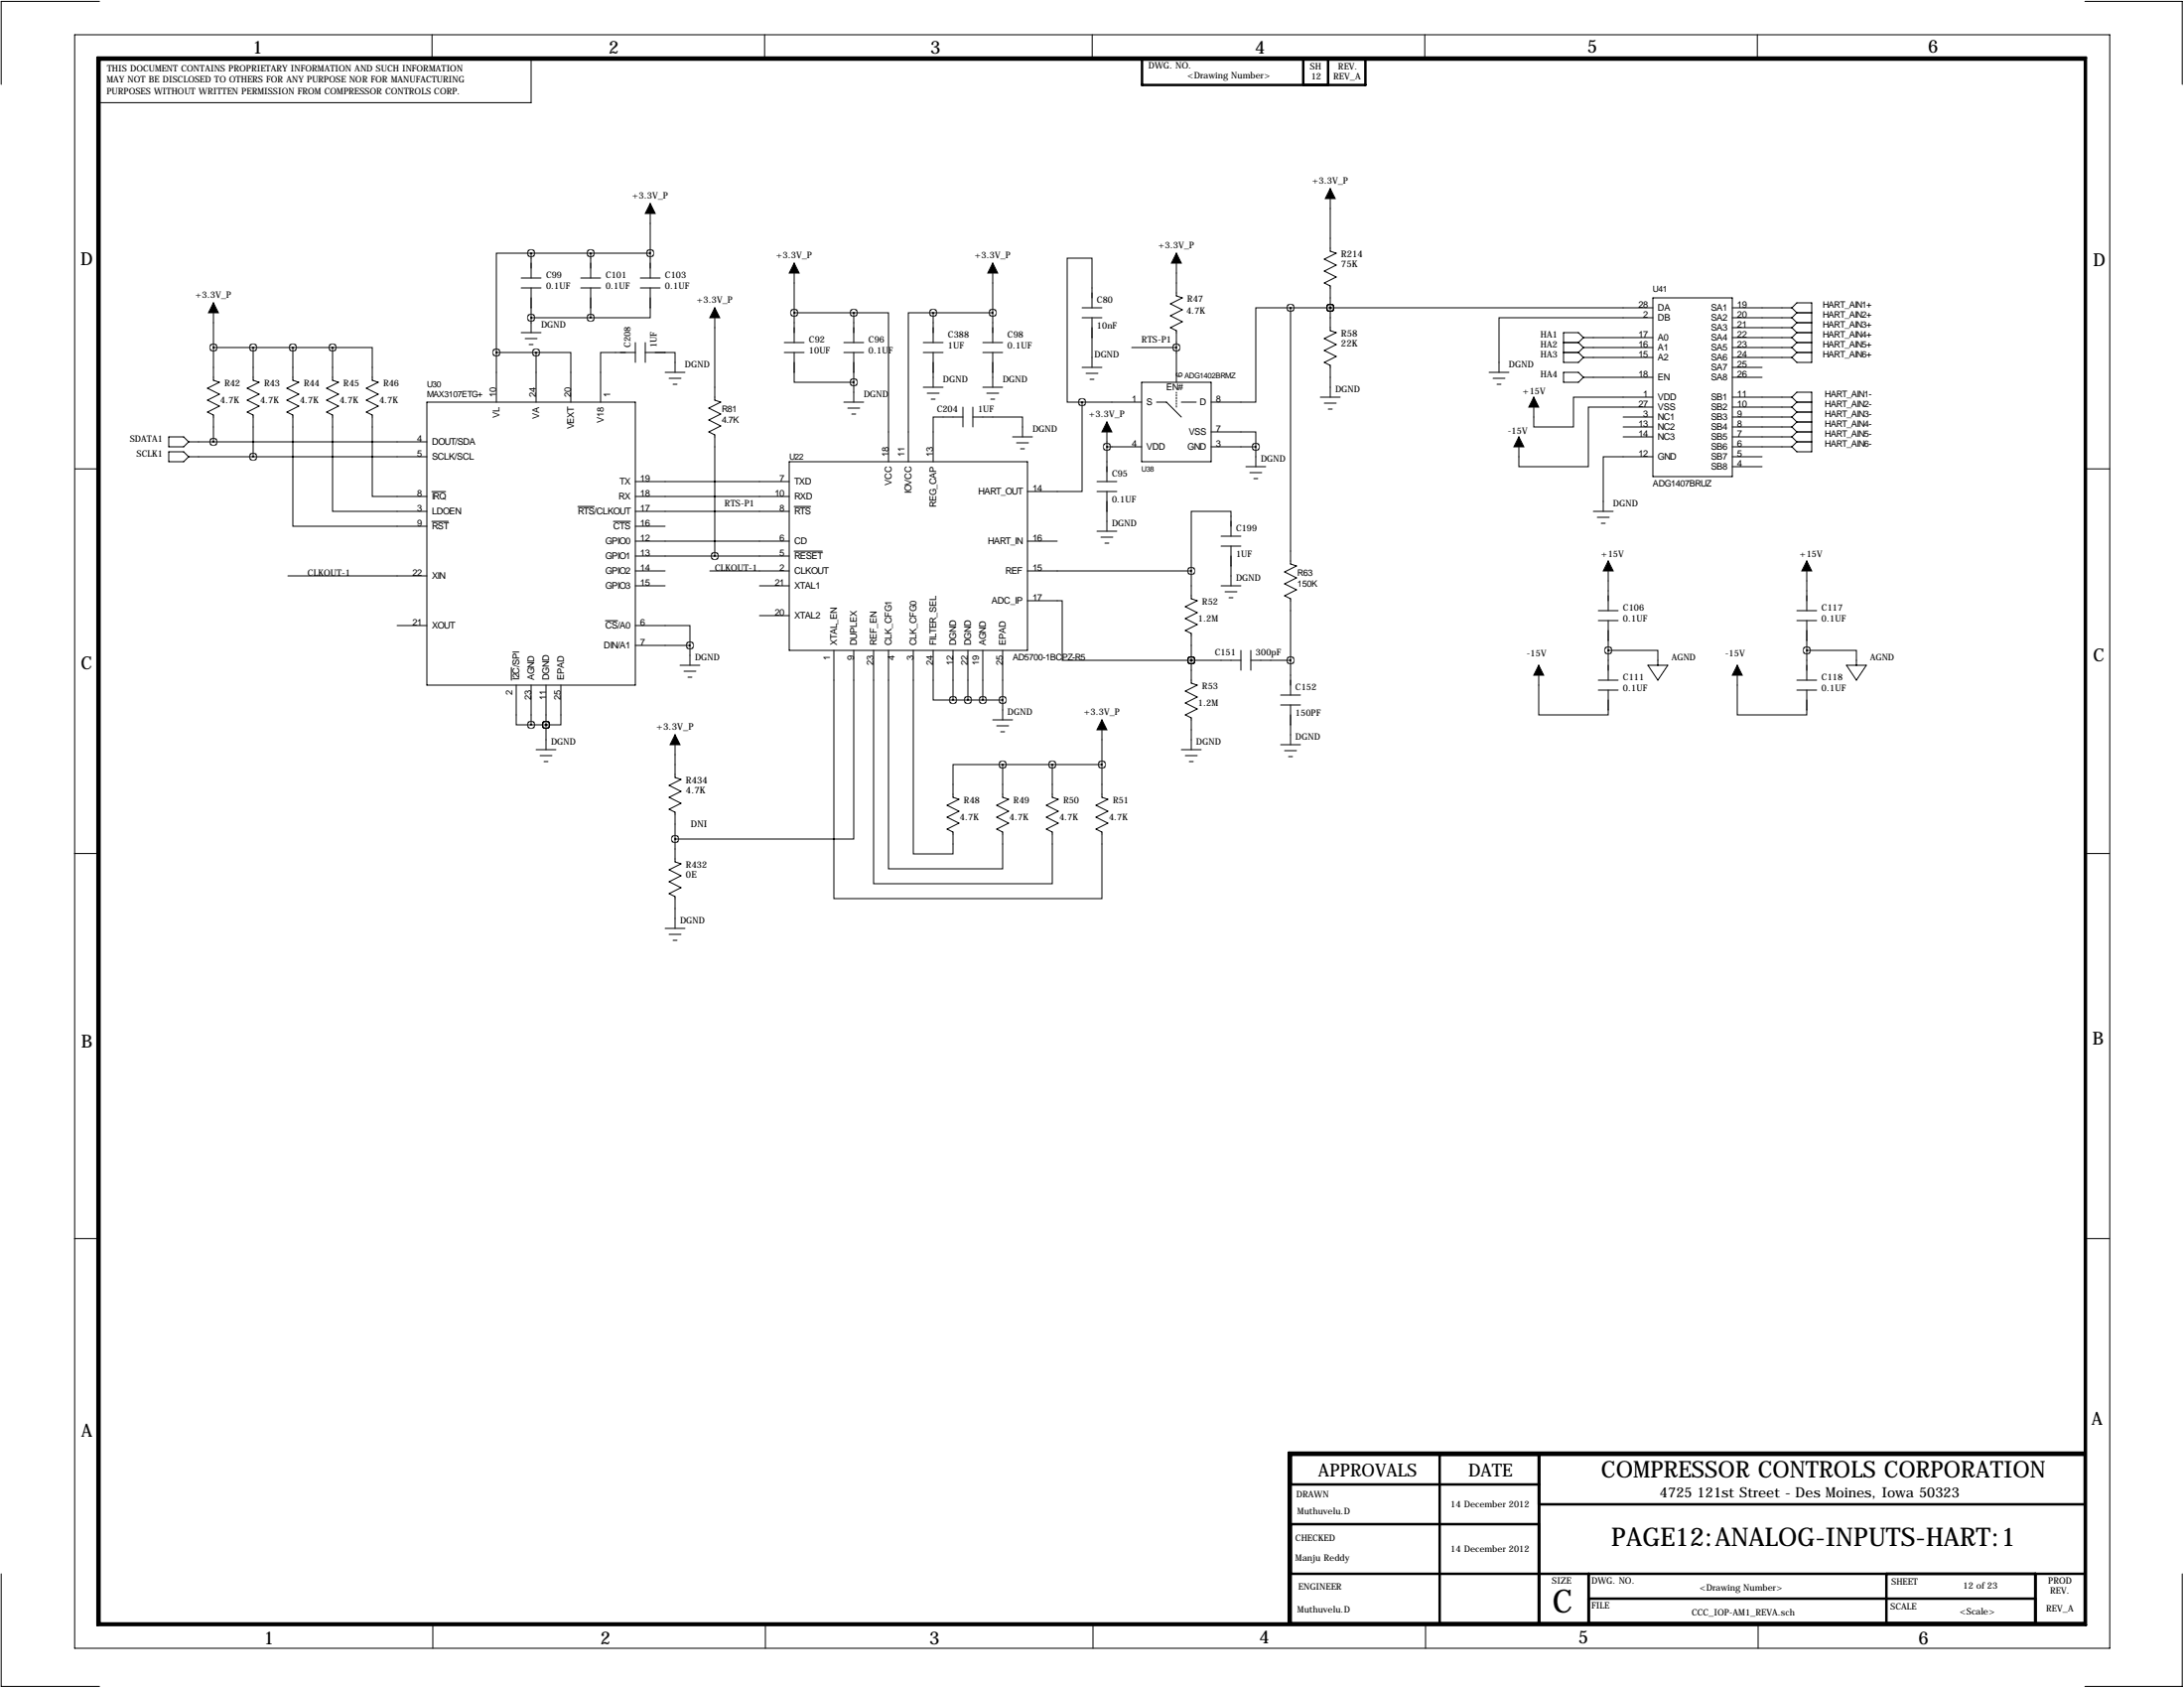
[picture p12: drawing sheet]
<svg xmlns="http://www.w3.org/2000/svg" width="559mm" height="432mm" viewBox="0 0 559 432" stroke-linecap="round" stroke-linejoin="round" font-family="sans-serif">
<g fill="none" stroke="#000" stroke-width=".25">
<path d="M19.1 8.9h520.7v412.7h-520.7zM25.5 .4h-25.2v21.2M110.5 8.9v6.3M143.1 15.2h-7.2v11.1h-110.9M195.6 8.9v6.3M279.5 8.9v6.3M364.5 8.9v6.3M449.6 8.9v6.3M533.5 .4h24.8v21.2M166.4 52.1v12.7M340.4 48.3v16l1.5 .5-3.1 1.5 3.1 1.5-3.1 1.5 3.1 1.6-3.1 1.5 1.6 .8v11.4l1.5 .5-3.1 1.5 3.1 1.5-3.1 1.6 3.1 1.5-3.1 1.5 1.6 .8v8.1M54.6 77.5v19.8l1.5 .5-3 1.5 3 1.5-3 1.6 3 1.5-3 1.5 1.5 .8v6.8"/>
<path d="M133.3 71.1h5.1M133.3 73.7h5.1M135.9 64.8h-8.9v25.4M135.9 64.8v6.3M135.9 73.7v11.4M135.9 64.8h30.5M148.6 71.1h5.1M148.6 73.7h5.1M151.1 64.8v6.3M151.1 73.7v7.6M163.8 71.1h5.1M163.8 73.7h5.1"/>
<path d="M166.4 73.7v7.6h-15.3M166.4 64.8v6.3M182.9 78.7v23.7l1.5 .5-3 1.5 3 1.5-3 1.5 3 1.6-3 1.5 1.5 .8v30.9M203.2 67.3v20.3M254 67.3v20.3M276.9 78.7h5M279.4 78.7v-12.7h-6.4v36.9h3.9M301 64.8v10.9l1.5 .5-3 1.5 3 1.5-3 1.6 3 1.5-3 1.5 1.5 .8v13.2M330.2 78.7h-8.9v24.2h-11.4M330.2 78.7v65.6l1.5 .5-3 1.5 3 1.5-3 1.6 3 1.5-3 1.5 1.5 .8v24.6M330.2 78.7h92.7M340.4 78.7h.1"/>
<path d="M422.9 76.2h20.3v45.7h-20.3zM443.2 78.7h15.3M458.5 78.7l1.2 1.3M458.5 78.7l1.2-1.2h3.8v15.2h-3.8l-1.2-1.3M54.6 88.9h30.5M64.8 88.9v8.4l1.5 .5-3.1 1.5 3.1 1.5-3.1 1.6 3.1 1.5-3.1 1.5 1.6 .8v10.6M74.9 88.9v8.4l1.6 .5-3.1 1.5 3.1 1.5-3.1 1.6 3.1 1.5-3.1 1.5 1.5 .8v28.4h34.3M85.1 88.9v8.4l1.5 .5-3 1.5 3 1.5-3 1.6 3 1.5-3 1.5 1.5 .8v24.6h24.1M85.1 88.9h10.1v8.4l1.6 .5-3.1 1.5 3.1 1.5-3.1 1.6 3.1 1.5-3.1 1.5 1.5 .8v20.8h14M127 90.2v12.7M127 90.2h10.2M133.3 85.1h5.1"/>
<path d="M134.4 86.6h3M135.4 88.1h1M135.9 81.3h15.2M137.2 90.2h8.8v12.7M137.2 90.2v12.7M162.6 90.2h-8.9v12.7M162.6 87.6v5.1M165.1 90.2h7.6v5M165.1 87.6v5.1M170.2 95.2h5.1M171.2 96.8h3M172.2 98.3h1"/>
<path d="M200.7 90.2h5M200.7 87.6h5M203.2 90.2v7.6h15.2M203.2 80h15.2M215.9 90.2h5.1M215.9 87.6h5.1M218.4 80h8.9v38.1M218.4 80v7.6M218.4 90.2v12.7M236.2 90.2h5.1M236.2 87.6h5.1M236.2 99.1h5.1"/>
<path d="M238.8 80h-6.4v38.1M238.8 80h15.2M238.8 80v7.6M238.8 90.2v8.9M251.5 90.2h5M251.5 87.6h5M251.5 99.1h5M254 90.2v8.9M276.9 81.3h5M276.9 94h5M277.9 95.5h3M278.9 97h1"/>
<path d="M279.4 81.3v12.7M289.6 88.9h11.4M292.1 97.8h17.8v20.3h-17.8zM381 95.2h5.1M382 96.8h3.1M383 98.3h1M400 90.2h3.9M400 87.6h3.9M400 95.2h3.9l1.2 1.3-1.2 1.3h-3.9zM403.9 87.6l1.2 1.3M403.9 90.2l1.2 1.2M405.1 96.5h17.8"/>
<path d="M405.1 86.4h17.8M405.1 88.9h17.8M405.1 91.4h17.8M405.1 86.4l-1.2-1.3h-3.9v7.6h3.9l1.2-1.3M405.1 88.9l-1.2 1.3M405.1 86.4l-1.2 1.2M422.9 81.3h-39.4v13.9M443.2 96.5h7.6M443.2 81.3h15.3M443.2 86.4h15.3M443.2 88.9h15.3M443.2 91.4h15.3"/>
<path d="M443.2 83.8h15.3M443.2 94h7.6M458.5 81.3l1.2 1.3M458.5 83.8l1.2 1.3M458.5 86.4l1.2 1.2M458.5 88.9l1.2 1.3M459.7 90.2h3.8M459.7 87.6h3.8M459.7 85.1h3.8M459.7 80h3.8M459.7 82.6h3.8M459.7 80l-1.2 1.3"/>
<path d="M459.7 82.6l-1.2 1.2M459.7 85.1l-1.2 1.3M459.7 87.6l-1.2 1.3M459.7 90.2l-1.2 1.2M19.2 119.9h6.4M43.2 115.6h3.8l1.3 1.2-1.3 1.3h-3.8zM43.2 111.8h3.8l1.3 1.2-1.3 1.3h-3.8zM48.3 113h60.9M48.3 116.8h60.9M109.2 102.9h53.4v72.4h-53.4zM201.9 118.1h61v48.3h-61zM215.9 102.9h5.1"/>
<path d="M216.9 104.4h3.1M217.9 105.9h1M237.2 100.6h3.1M238.3 102.1h1M246.4 106.7h-7.6v11.4M246.4 104.1v5.1M248.9 106.7h12.7v5.1M248.9 104.1v5.1M252.5 100.6h3M253.5 102.1h1M259.1 111.8h5.1M260.1 113.3h3"/>
<path d="M261.1 114.8h1M276.9 102.9v22.8h-14M276.9 102.9h15.2M283.2 114.3v8.9M283.2 114.3h8.9M283.2 107.9v6.4M295.9 102.9h2.5l3.9 3.8M302.3 102.9h3.8M309.9 110.5h11.4v3.8M309.9 114.3h11.4M318.8 119.4h5M321.3 114.3v5.1"/>
<path d="M337.8 101.6h5.1M338.8 103.1h3.1M339.9 104.6h1M392.4 101.6v7.6h10.2v-7.6h20.3M415.3 106.7h7.6M415.3 109.2h7.6M415.3 111.8h7.6M422.9 104.1h-16.5v15.3h-17.8v-7.6M422.9 116.8h-12.7v14M443.2 116.8h7.6M443.2 106.7h15.3M443.2 101.6h15.3"/>
<path d="M443.2 104.1h15.3M443.2 109.2h15.3M443.2 111.8h15.3M443.2 114.3h15.3M443.2 119.4h7.6M458.5 101.6l1.2-1.3h3.8v15.3h-3.8l-1.2-1.3M458.5 101.6l1.2 1.3M458.5 104.1l1.2 1.3M458.5 106.7l1.2 1.2M458.5 109.2l1.2 1.3M458.5 111.8l1.2 1.2M459.7 102.9h3.8"/>
<path d="M459.7 113h3.8M459.7 110.5h3.8M459.7 105.4h3.8M459.7 102.9l-1.2 1.2M459.7 107.9h3.8M459.7 105.4l-1.2 1.3M459.7 107.9l-1.2 1.3M459.7 110.5l-1.2 1.3M459.7 113l-1.2 1.3M533.4 119.9h6.4M110.5 133.4h4.2M110.5 125.8h3.5"/>
<path d="M147.8 129.6h4.3M156.9 133.4h4.4M162.6 130.8h39.3M162.6 134.6h7.6M162.6 138.4h39.3M162.6 127h39.3M162.6 123.2h39.3M203.2 129.6h4.2M262.9 138.4h7.6M280.7 123.2h5.1M280.7 125.7h5.1M280.7 135.9h5.1"/>
<path d="M281.7 137.4h3M282.7 138.9h1M283.2 125.7v10.2M312.4 137.2h5.1M312.4 139.7h5.1M315 137.2v-6.4h-10.2v15.2M315 139.7v10.2M319.8 120.9h3M320.8 122.4h1M407.7 130.8h5M408.7 132.3h3M409.7 133.9h1"/>
<path d="M73.7 147.3h35.5M154.9 158.8h3.1M162.6 142.2h39.3M162.6 146h7.6M162.6 149.9h7.6M181.6 146h20.3M194.3 149.9h7.6M194.3 157.5h7.6M203.2 141h7.2M262.9 153.7h8.9v15.2h33M262.9 146h41.9M304.8 146v7.2l1.5 .5-3 1.5 3 1.5-3 1.5 3 1.6-3 1.5 1.5 .8v12.7l1.5 .5-3 1.5 3 1.5-3 1.5 3 1.6-3 1.5 1.5 .7v8.2"/>
<path d="M312.4 149.9h5.1M313.4 151.4h3.1M314.5 152.9h1M408.9 158.8h5.1M408.9 156.2h5.1M411.5 143.5v12.7M411.5 158.8v15.2M459.7 158.8h5.1M459.7 156.2h5.1M462.3 143.5v12.7M462.3 158.8v15.2M101.6 160h7.6"/>
<path d="M130.8 170.7v3.3M132.1 175.3v10.1h3.8M135.9 175.3v10.1M139.7 175.3v16.5M143.5 175.3v10.1h-3.8M162.6 160h13.9v5.1M162.6 165.1h13.9M174 170.2h5.1M175 171.7h3.1M176 173.2h1M176.5 165.1v5.1M213.4 166.4v63.5h68.5v-17l-1.5-.8 3.1-1.5-3.1-1.6 3.1-1.5-3.1-1.5 3.1-1.5-1.6-.5v-19.9"/>
<path d="M218.4 166.4v48.2h-45.7M223.5 166.4v59.7h45.7v-13.2l-1.5-.8 3.1-1.5-3.1-1.6 3.1-1.5-3.1-1.5 3.1-1.5-1.6-.5v-8.4M227.3 166.4v55.8h29.2v-9.3l-1.5-.8 3.1-1.5-3.1-1.6 3.1-1.5-3.1-1.5 3.1-1.5-1.6-.5v-8.4M233.7 166.4v52h10.1v-5.5l-1.5-.8 3.1-1.5-3.1-1.6 3.1-1.5-3.1-1.5 3.1-1.5-1.6-.5v-8.4h12.7M238.8 166.4v12.7h5M243.8 166.4v12.7M243.8 179.1h7.7M247.6 166.4v12.7M251.5 179.1h5M251.5 166.4v12.7M256.5 166.4v17.7M304.8 168.9h.1"/>
<path d="M304.8 168.9h12.7M317.5 166.4v5M320 168.9h10.2M320 166.4v5M327.7 177.8h5M393.7 170.2v12.7h17.8v-6.4M408.9 174h5.1M408.9 176.5h5.1M411.5 166.4h12.7v3.8M421.6 170.2h5.1l-2.5 3.8zM444.5 170.2v12.7h17.8v-6.4M459.7 174h5.1"/>
<path d="M459.7 176.5h5.1M462.3 166.4h12.7v3.8M472.4 170.2h5.1l-2.5 3.8zM135.9 185.4h3.8M137.2 191.8h5M138.2 193.3h3M139.2 194.8h1M139.7 185.4h.1M172.7 188v10.9l1.5 .5-3 1.5 3 1.5-3 1.6 3 1.5-3 1.5 1.5 .8v12.7l1.5 .5-3 1.5 3 1.5-3 1.6 3 1.5-3 1.5 1.5 .8v8.1M254 184.1h5.1M255 185.7h3.1M256 187.2h1"/>
<path d="M256.5 195.6h25.4M302.3 191.8h5M303.3 193.3h3M304.3 194.8h1M327.7 180.3h5M327.7 190.5h5M328.7 192h3M329.7 193.5h1M330.2 180.3v10.2M19 218.3h6.5M533.3 218.3h6.4M170.2 237.5h5.1"/>
<path d="M171.2 239h3M172.2 240.5h1M19 316.8h6.5M533.3 316.8h6.4M.3 402.6v28.8h25.2M110.7 415.3v6.3M195.8 415.3v6.3M279.7 415.3v6.3M364.7 415.3v6.3M449.8 415.3v6.3M558.3 402.6v28.8h-24.8"/>
</g>
<g fill="none" stroke="#000" stroke-width=".63">
<path d="M24.9 14.7h508.8v401h-508.8zM25.5 15.2h508v400.1h-508zM292.2 15h57.2v6.7h-57.2zM333.5 21.7v-6.7h6.3v6.7M330.3 379.7h63.5M368.4 372.1v43.2M393.8 372.1v43.2M533.5 372.1h-203.2v43.2M533.5 371.6h-203.8v43.7M330.3 389.9h63.5M393.8 384.8h139.7M330.3 402.6h203.2"/>
<path d="M406.5 402.6v12.7M406.5 408.9h114.3M482.7 402.6v12.7M520.8 402.6v12.7"/>
</g>
<path d="M301 104.1v-3.8" fill="none" stroke="#000" stroke-width=".25" stroke-dasharray=".4 .4"/>
<g fill="#000" stroke="#000" stroke-width=".25">
<path d="M166.4 52.1l1.2 2.5h-2.5zM340.4 48.3l1.2 2.5h-2.5zM54.6 77.5l1.3 2.5h-2.6zM182.9 78.7l1.2 2.6h-2.5zM203.2 67.3l1.3 2.5h-2.6zM254 67.3l1.3 2.5h-2.6zM301 64.8l1.3 2.5h-2.6zM283.2 107.9l1.3 2.6h-2.6zM388.6 111.8l1.3 2.5h-2.6zM392.4 101.6l1.3 2.5h-2.5zM411.5 143.5l1.2 2.5h-2.5zM462.3 143.5l1.2 2.5h-2.5z"/>
<path d="M393.7 170.2l1.3 2.5h-2.6zM444.5 170.2l1.3 2.5h-2.6zM172.7 188l1.3 2.5h-2.6zM281.9 184.1l1.3 2.6h-2.5z"/>
</g>
<path d="M139.6 185.4a.1 .1 0 0 0 .2 0 .1 .1 0 0 0-.2 0zM139.6 185.4a.1 .1 0 0 0 .2 0 .1 .1 0 0 0-.2 0zM135.8 185.4a.1 .1 0 0 0 .2 0 .1 .1 0 0 0-.2 0zM126.9 90.2a.1 .1 0 0 0 .2 0 .1 .1 0 0 0-.2 0zM137.1 90.2a.07 .07 0 0 0 .1 0 .07 .07 0 0 0-.1 0zM135.8 64.8a.1 .1 0 0 0 .2 0 .1 .1 0 0 0-.2 0zM151.1 64.8a.07 .07 0 0 0 .1 0 .07 .07 0 0 0-.1 0zM135.8 81.3a.1 .1 0 0 0 .2 0 .1 .1 0 0 0-.2 0zM151.1 81.3a.07 .07 0 0 0 .1 0 .07 .07 0 0 0-.1 0zM238.7 80a.07 .07 0 0 0 .1 0 .07 .07 0 0 0-.1 0zM218.4 97.8a.07 .07 0 0 0 .1 0 .07 .07 0 0 0-.1 0zM218.4 80a.07 .07 0 0 0 .1 0 .07 .07 0 0 0-.1 0zM247.6 179.1a.07 .07 0 0 0 .1 0 .07 .07 0 0 0-.1 0zM251.4 179.1a.07 .07 0 0 0 .1 0 .07 .07 0 0 0-.1 0zM176.5 165.1a.07 .07 0 0 0 .1 0 .07 .07 0 0 0-.1 0zM340.3 78.7a.07 .07 0 0 0 .1 0 .07 .07 0 0 0-.1 0zM304.7 168.9a.1 .1 0 0 0 .2 0 .1 .1 0 0 0-.2 0zM304.7 168.9a.1 .1 0 0 0 .2 0 .1 .1 0 0 0-.2 0zM330.1 168.9a.1 .1 0 0 0 .2 0 .1 .1 0 0 0-.2 0zM340.3 78.7a.07 .07 0 0 0 .1 0 .07 .07 0 0 0-.1 0zM304.7 146a.1 .1 0 0 0 .2 0 .1 .1 0 0 0-.2 0zM321.2 114.3a.1 .1 0 0 0 .2 0 .1 .1 0 0 0-.2 0zM330.1 78.7a.1 .1 0 0 0 .2 0 .1 .1 0 0 0-.2 0zM283.1 114.3a.1 .1 0 0 0 .2 0 .1 .1 0 0 0-.2 0zM243.8 179.1a.07 .07 0 0 0 .1 0 .07 .07 0 0 0-.1 0zM300.9 88.9a.1 .1 0 0 0 .2 0 .1 .1 0 0 0-.2 0zM182.8 142.2a.07 .07 0 0 0 .1 0 .07 .07 0 0 0-.1 0zM253.9 80a.1 .1 0 0 0 .2 0 .1 .1 0 0 0-.2 0zM203.1 80a.1 .1 0 0 0 .2 0 .1 .1 0 0 0-.2 0zM166.3 64.8a.07 .07 0 0 0 .1 0 .07 .07 0 0 0-.1 0zM54.5 113a.1 .1 0 0 0 .2 0 .1 .1 0 0 0-.2 0zM64.7 116.8a.07 .07 0 0 0 .1 0 .07 .07 0 0 0-.1 0zM64.7 88.9a.07 .07 0 0 0 .1 0 .07 .07 0 0 0-.1 0zM74.9 88.9a.07 .07 0 0 0 .1 0 .07 .07 0 0 0-.1 0zM85 88.9a.1 .1 0 0 0 .2 0 .1 .1 0 0 0-.2 0zM54.5 88.9a.1 .1 0 0 0 .2 0 .1 .1 0 0 0-.2 0zM281.9 195.6a.07 .07 0 0 0 .1 0 .07 .07 0 0 0-.1 0zM269.2 195.6a.07 .07 0 0 0 .1 0 .07 .07 0 0 0-.1 0zM256.5 195.6a.07 .07 0 0 0 .1 0 .07 .07 0 0 0-.1 0zM256.5 179.1a.07 .07 0 0 0 .1 0 .07 .07 0 0 0-.1 0zM411.4 166.4a.07 .07 0 0 0 .1 0 .07 .07 0 0 0-.1 0zM462.2 166.4a.07 .07 0 0 0 .1 0 .07 .07 0 0 0-.1 0zM276.8 102.9a.07 .07 0 0 0 .1 0 .07 .07 0 0 0-.1 0zM172.7 214.6a.07 .07 0 0 0 .1 0 .07 .07 0 0 0-.1 0z" fill="#000" stroke="#000" stroke-width="1.9"/>
<text font-size="8.2" x="397.2" y="412.6">C</text>
<text font-size="6.6" x="412.3" y="395.5">PAGE12:ANALOG-INPUTS-HART:1</text>
<text font-size="5.9" x="409.7" y="378">COMPRESSOR CONTROLS CORPORATION</text>
<g font-size="4.6">
<text x="64.6" y="13.7">1</text>
<text x="155.8" y="13.7">2</text>
<text x="238" y="13.7">3</text>
<text x="321.1" y="13.7">4</text>
<text x="406.1" y="13.5">5</text>
<text x="493.3" y="13.5">6</text>
<text x="20.6" y="67.9">D</text>
<text x="535.6" y="68.1">D</text>
<text x="20.7" y="171.1">C</text>
<text x="535.5" y="169.2">C</text>
<text x="20.8" y="268.1">B</text>
<text x="535.4" y="267.2">B</text>
<text x="535.2" y="364.5">A</text>
<text x="20.8" y="367.5">A</text>
<text x="337.3" y="377.7">APPROVALS</text>
<text x="375.7" y="377.7">DATE</text>
<text x="67.5" y="420.6">1</text>
<text x="153.6" y="420.6">2</text>
<text x="237.8" y="420.6">3</text>
<text x="322.2" y="420.5">4</text>
<text x="403.9" y="420.4">5</text>
<text x="490.9" y="420.6">6</text>
</g>
<text font-size="3.6" x="424.7" y="383">4725 121st Street - Des Moines, Iowa 50323</text>
<g font-size="2.4">
<text x="343.2" y="65.8">R214</text>
<text x="343.2" y="68.2">75K</text>
<text x="419.2" y="78.7">28</text>
<text x="420.4" y="81.3">2</text>
<text x="424.2" y="79.5">DA</text>
<text x="424.2" y="82.1">DB</text>
<text x="437.7" y="79.5">SA1</text>
<text x="437.7" y="82.1">SA2</text>
<text x="444.5" y="78.7">19</text>
<text x="444.5" y="81.3">20</text>
<text x="444.5" y="83.8">21</text>
<text x="343.2" y="86.1">R58</text>
<text x="343.2" y="88.5">22K</text>
<text x="419.2" y="86.4">17</text>
<text x="419.2" y="88.9">16</text>
<text x="424.2" y="87.2">A0</text>
<text x="424.2" y="89.7">A1</text>
<text x="437.7" y="84.6">SA3</text>
<text x="437.7" y="87.2">SA4</text>
<text x="437.7" y="89.7">SA5</text>
<text x="444.5" y="86.4">22</text>
<text x="444.5" y="88.9">23</text>
<text x="419.2" y="91.4">15</text>
<text x="424.2" y="92.2">A2</text>
<text x="437.7" y="92.2">SA6</text>
<text x="437.7" y="94.8">SA7</text>
<text x="444.5" y="91.4">24</text>
<text x="444.5" y="94">25</text>
<text x="127" y="101.6" transform="rotate(-90 127 101.6)">10</text>
<text x="137.2" y="101.6" transform="rotate(-90 137.2 101.6)">24</text>
<text x="146" y="101.6" transform="rotate(-90 146 101.6)">20</text>
<text x="156.2" y="101.6" transform="rotate(-90 156.2 101.6)">1</text>
<text x="298.4" y="99.9">EN#</text>
<text x="302.6" y="96.5" transform="rotate(-90 302.6 96.5)">6</text>
<text x="419.2" y="96.5">18</text>
<text x="420.4" y="101.6">1</text>
<text x="424.2" y="97.3">EN</text>
<text x="437.7" y="97.3">SA8</text>
<text x="444.5" y="96.5">26</text>
<text x="444.5" y="101.6">11</text>
<text x="127.8" y="106.9" transform="rotate(-90 127.8 106.9)">VL</text>
<text x="138" y="107.1" transform="rotate(-90 138 107.1)">VA</text>
<text x="289.6" y="102.9">1</text>
<text x="293.4" y="103.7">S</text>
<text x="307" y="103.7">D</text>
<text x="311.1" y="102.9">8</text>
<text x="419.2" y="104.1">27</text>
<text x="420.4" y="106.7">3</text>
<text x="424.2" y="102.4">VDD</text>
<text x="424.2" y="107.5">NC1</text>
<text x="424.2" y="104.9">VSS</text>
<text x="437.7" y="102.4">SB1</text>
<text x="437.7" y="104.9">SB2</text>
<text x="437.7" y="107.5">SB3</text>
<text x="444.5" y="104.1">10</text>
<text x="444.5" y="106.7">9</text>
<text x="106.7" y="113">4</text>
<text x="110.5" y="113.8">DOUT/SDA</text>
<text x="146.8" y="109.8" transform="rotate(-90 146.8 109.8)">VEXT</text>
<text x="154.5" y="108.1" transform="rotate(-90 154.5 108.1)">V18</text>
<text x="304.1" y="111.3">VSS</text>
<text x="311.1" y="110.5">7</text>
<text x="419.2" y="109.2">13</text>
<text x="419.2" y="111.8">14</text>
<text x="424.2" y="110">NC2</text>
<text x="424.2" y="112.6">NC3</text>
<text x="437.7" y="110">SB4</text>
<text x="437.7" y="112.6">SB5</text>
<text x="444.5" y="109.2">8</text>
<text x="444.5" y="111.8">7</text>
<text x="106.7" y="116.8">5</text>
<text x="110.5" y="117.6">SCLK/SCL</text>
<text x="227.3" y="116.8" transform="rotate(-90 227.3 116.8)">18</text>
<text x="231.5" y="116.8" transform="rotate(-90 231.5 116.8)">11</text>
<text x="238.8" y="116.8" transform="rotate(-90 238.8 116.8)">13</text>
<text x="289.6" y="114.3">4</text>
<text x="293.4" y="115.1">VDD</text>
<text x="303.9" y="115.1">GND</text>
<text x="311.1" y="114.3">3</text>
<text x="419.2" y="116.8">12</text>
<text x="424.2" y="117.6">GND</text>
<text x="437.7" y="115.1">SB6</text>
<text x="437.7" y="117.6">SB7</text>
<text x="444.5" y="114.3">6</text>
<text x="444.5" y="116.8">5</text>
<text x="444.5" y="119.4">4</text>
<text x="158.6" y="124">TX</text>
<text x="163.8" y="123.2">19</text>
<text x="199.4" y="123.2">7</text>
<text x="203.2" y="124">TXD</text>
<text x="228.1" y="124.1" transform="rotate(-90 228.1 124.1)">VCC</text>
<text x="264.2" y="125.7">14</text>
<text x="437.7" y="120.2">SB8</text>
<text x="106.7" y="130.8">3</text>
<text x="106.7" y="127">8</text>
<text x="110.5" y="131.6">LDOEN</text>
<text x="110.5" y="127.8">IRQ</text>
<text x="147.8" y="131.6">RTS/CLKOUT</text>
<text x="158.3" y="127.8">RX</text>
<text x="163.8" y="130.8">17</text>
<text x="163.8" y="127">18</text>
<text x="198.2" y="127">10</text>
<text x="199.4" y="130.8">8</text>
<text x="203.2" y="131.6">RTS</text>
<text x="203.2" y="127.8">RXD</text>
<text x="233.2" y="126.2" transform="rotate(-90 233.2 126.2)">IOVCC</text>
<text x="239.6" y="129.8" transform="rotate(-90 239.6 129.8)">REG_CAP</text>
<text x="250.3" y="126.5">HART_OUT</text>
<text x="106.7" y="134.6">9</text>
<text x="110.5" y="135.4">RST</text>
<text x="156.9" y="135.4">CTS</text>
<text x="163.8" y="134.6">16</text>
<text x="154.9" y="143">GPIO1</text>
<text x="154.9" y="139.2">GPIO0</text>
<text x="163.8" y="142.2">13</text>
<text x="163.8" y="138.4">12</text>
<text x="199.4" y="138.4">6</text>
<text x="199.4" y="142.2">5</text>
<text x="203.2" y="139.2">CD</text>
<text x="203.2" y="143">RESET</text>
<text x="252.8" y="139.2">HART_IN</text>
<text x="264.2" y="138.4">16</text>
<text x="105.5" y="147.3">22</text>
<text x="110.5" y="148.1">XIN</text>
<text x="154.9" y="146.8">GPIO2</text>
<text x="163.8" y="146.1">14</text>
<text x="163.8" y="149.9">15</text>
<text x="198.2" y="149.9">21</text>
<text x="199.4" y="146.1">2</text>
<text x="203.2" y="146.8">CLKOUT</text>
<text x="257.3" y="146.8">REF</text>
<text x="264.2" y="146.1">15</text>
<text x="154.9" y="150.7">GPIO3</text>
<text x="203.2" y="150.7">XTAL1</text>
<text x="253.7" y="154.5">ADC_IP</text>
<text x="264.2" y="153.7">17</text>
<text x="105.5" y="160">21</text>
<text x="110.5" y="160.8">XOUT</text>
<text x="154.9" y="160.8">CS/A0</text>
<text x="163.8" y="160">6</text>
<text x="198.2" y="157.5">20</text>
<text x="203.2" y="158.3">XTAL2</text>
<text x="154.5" y="165.9">DIN/A1</text>
<text x="163.8" y="165.1">7</text>
<text x="214.2" y="165.1" transform="rotate(-90 214.2 165.1)">XTAL_EN</text>
<text x="219.2" y="165.1" transform="rotate(-90 219.2 165.1)">DUPLEX</text>
<text x="224.3" y="165.1" transform="rotate(-90 224.3 165.1)">REF_EN</text>
<text x="228.1" y="165.1" transform="rotate(-90 228.1 165.1)">CLK_CFG1</text>
<text x="234.5" y="165.1" transform="rotate(-90 234.5 165.1)">CLK_CFG0</text>
<text x="239.6" y="165.1" transform="rotate(-90 239.6 165.1)">FILTER_SEL</text>
<text x="244.6" y="165.1" transform="rotate(-90 244.6 165.1)">DGND</text>
<text x="248.4" y="165.1" transform="rotate(-90 248.4 165.1)">DGND</text>
<text x="252.3" y="165.1" transform="rotate(-90 252.3 165.1)">AGND</text>
<text x="257.3" y="165.1" transform="rotate(-90 257.3 165.1)">EPAD</text>
<text x="132.9" y="174" transform="rotate(-90 132.9 174)">I2C/SPI</text>
<text x="136.7" y="174" transform="rotate(-90 136.7 174)">AGND</text>
<text x="140.5" y="174" transform="rotate(-90 140.5 174)">DGND</text>
<text x="144.3" y="174" transform="rotate(-90 144.3 174)">EPAD</text>
<text x="212.4" y="168.9" transform="rotate(-90 212.4 168.9)">1</text>
<text x="218.4" y="168.9" transform="rotate(-90 218.4 168.9)">9</text>
<text x="223.5" y="170.1" transform="rotate(-90 223.5 170.1)">23</text>
<text x="228.9" y="168.9" transform="rotate(-90 228.9 168.9)">4</text>
<text x="233.7" y="168.9" transform="rotate(-90 233.7 168.9)">3</text>
<text x="238.8" y="170.1" transform="rotate(-90 238.8 170.1)">24</text>
<text x="243.8" y="170.1" transform="rotate(-90 243.8 170.1)">12</text>
<text x="247.6" y="170.1" transform="rotate(-90 247.6 170.1)">22</text>
<text x="250.5" y="170.1" transform="rotate(-90 250.5 170.1)">19</text>
<text x="256.5" y="170.1" transform="rotate(-90 256.5 170.1)">25</text>
<text x="131.1" y="177.8" transform="rotate(-90 131.1 177.8)">2</text>
<text x="135.9" y="179" transform="rotate(-90 135.9 179)">23</text>
<text x="139.7" y="179" transform="rotate(-90 139.7 179)">11</text>
<text x="143.5" y="179" transform="rotate(-90 143.5 179)">25</text>
<text x="168" y="186.7">+3.3V_P</text>
<text x="175.5" y="200.4">R434</text>
<text x="175.5" y="202.8">4.7K</text>
<text x="176.8" y="211.5">DNI</text>
<text x="175.5" y="224.4">0E</text>
</g>
<g font-size="2.3">
<text x="293.8" y="17.6">DWG. NO.</text>
<text x="335.2" y="17.7">SH</text>
<text x="342.4" y="17.8">REV.</text>
<text x="27.3" y="21.1">MAY NOT BE DISCLOSED TO OTHERS FOR ANY PURPOSE NOR FOR MANUFACTURING</text>
<text x="27.4" y="18.3">THIS DOCUMENT CONTAINS PROPRIETARY INFORMATION AND SUCH INFORMATION</text>
<text x="303.8" y="20.1">&lt;Drawing Number&gt;</text>
<text x="335.5" y="20.4">12</text>
<text x="341.2" y="20.4">REV_A</text>
<text x="27.3" y="24.2">PURPOSES WITHOUT WRITTEN PERMISSION FROM COMPRESSOR CONTROLS CORP.</text>
<text x="335.7" y="47">+3.3V_P</text>
<text x="161.8" y="50.8">+3.3V_P</text>
<text x="296.4" y="63.5">+3.3V_P</text>
<text x="139.7" y="71.1">C99</text>
<text x="154.9" y="71.1">C101</text>
<text x="170.2" y="71.1">C103</text>
<text x="198.6" y="66">+3.3V_P</text>
<text x="249.4" y="66">+3.3V_P</text>
<text x="50" y="76.2">+3.3V_P</text>
<text x="139.7" y="74">0.1UF</text>
<text x="154.9" y="74">0.1UF</text>
<text x="170.2" y="74">0.1UF</text>
<text x="178.3" y="77.5">+3.3V_P</text>
<text x="280.7" y="77.5">C80</text>
<text x="303.8" y="77.2">R47</text>
<text x="138.4" y="83.8">DGND</text>
<text x="303.5" y="80.4">4.7K</text>
<text x="466.4" y="78.7">HART_AIN1+</text>
<text x="466.4" y="81.3">HART_AIN2+</text>
<text x="466.4" y="83.8">HART_AIN3+</text>
<text x="161.3" y="88.9" transform="rotate(-90 161.3 88.9)">C208</text>
<text x="168" y="88.9" transform="rotate(-90 168 88.9)">1UF</text>
<text x="207" y="87.6">C92</text>
<text x="222.2" y="87.6">C96</text>
<text x="242.6" y="86.4">C388</text>
<text x="242.6" y="89.2">1UF</text>
<text x="257.8" y="86.4">C98</text>
<text x="257.8" y="89.2">0.1UF</text>
<text x="280.7" y="84.2">10nF</text>
<text x="292.1" y="87.6">RTS-P1</text>
<text x="394.2" y="88.9">HA2</text>
<text x="394.2" y="86.4">HA1</text>
<text x="466.4" y="86.4">HART_AIN4+</text>
<text x="466.4" y="88.9">HART_AIN5+</text>
<text x="175.3" y="94">DGND</text>
<text x="207" y="90.5">10UF</text>
<text x="222.2" y="90.5">0.1UF</text>
<text x="280" y="91.4">DGND</text>
<text x="386.1" y="94">DGND</text>
<text x="394.2" y="91.4">HA3</text>
<text x="466.4" y="91.4">HART_AIN6+</text>
<text x="57.4" y="98.8">R42</text>
<text x="67.6" y="98.8">R43</text>
<text x="77.7" y="98.8">R44</text>
<text x="87.9" y="98.8">R45</text>
<text x="98" y="98.8">R46</text>
<text x="221" y="101.6">DGND</text>
<text x="241.3" y="97.8">DGND</text>
<text x="256.5" y="97.8">DGND</text>
<text x="341.6" y="100.3">DGND</text>
<text x="389.6" y="100.8">+15V</text>
<text x="394.2" y="96.5">HA4</text>
<text x="466.9" y="101.6">HART_AIN1-</text>
<text x="56.4" y="103.2">4.7K</text>
<text x="66.5" y="103.2">4.7K</text>
<text x="76.7" y="103.2">4.7K</text>
<text x="86.9" y="103.2">4.7K</text>
<text x="97" y="103.2">4.7K</text>
<text x="184.7" y="105.4">R81</text>
<text x="239.7" y="105.4">C204</text>
<text x="250.2" y="105.4">1UF</text>
<text x="278.6" y="106.7">+3.3V_P</text>
<text x="466.9" y="104.1">HART_AIN2-</text>
<text x="466.9" y="106.7">HART_AIN3-</text>
<text x="33.2" y="113">SDATA1</text>
<text x="184.7" y="108.2">4.7K</text>
<text x="264.2" y="110.5">DGND</text>
<text x="385.8" y="111">-15V</text>
<text x="466.9" y="109.2">HART_AIN4-</text>
<text x="466.9" y="111.8">HART_AIN5-</text>
<text x="34.9" y="116.8">SCLK1</text>
<text x="322.6" y="118.1">DGND</text>
<text x="466.9" y="114.3">HART_AIN6-</text>
<text x="284.5" y="121.9">C95</text>
<text x="422.9" y="124.5">ADG1407BRUZ</text>
<text x="185.4" y="129.5">RTS-P1</text>
<text x="284.5" y="128.6">0.1UF</text>
<text x="412.7" y="129.5">DGND</text>
<text x="284.5" y="134.6">DGND</text>
<text x="316.2" y="135.9">C199</text>
<text x="316.2" y="142.6">1UF</text>
<text x="409.7" y="142.5">+15V</text>
<text x="460.5" y="142.5">+15V</text>
<text x="78.7" y="147.3">CLKOUT-1</text>
<text x="182.9" y="146.1">CLKOUT-1</text>
<text x="316.2" y="148.6">DGND</text>
<text x="332" y="147.3">R63</text>
<text x="307.6" y="154.7">R52</text>
<text x="332" y="150.1">150K</text>
<text x="306.6" y="159.1">1.2M</text>
<text x="415.3" y="156.2">C106</text>
<text x="415.3" y="159.1">0.1UF</text>
<text x="466.1" y="156.2">C117</text>
<text x="466.1" y="159.1">0.1UF</text>
<text x="310.8" y="167.6">C151</text>
<text x="321.3" y="167.6">300pF</text>
<text x="390.7" y="167.9">-15V</text>
<text x="441.5" y="167.9">-15V</text>
<text x="177.8" y="168.9">DGND</text>
<text x="259.1" y="168.9">AD5700-1BCPZ-R5</text>
<text x="415.3" y="174">C111</text>
<text x="427.7" y="168.9">AGND</text>
<text x="466.1" y="174">C118</text>
<text x="478.5" y="168.9">AGND</text>
<text x="307.6" y="176.3">R53</text>
<text x="331.5" y="176.5">C152</text>
<text x="415.3" y="176.9">0.1UF</text>
<text x="466.1" y="176.9">0.1UF</text>
<text x="257.8" y="182.9">DGND</text>
<text x="277.3" y="182.9">+3.3V_P</text>
<text x="306.6" y="180.7">1.2M</text>
<text x="331.5" y="183.2">150PF</text>
<text x="141" y="190.5">DGND</text>
<text x="306.1" y="190.5">DGND</text>
<text x="331.5" y="189.2">DGND</text>
<text x="245.6" y="209.9">4.7K</text>
<text x="246.6" y="205.5">R48</text>
<text x="258.3" y="209.9">4.7K</text>
<text x="259.3" y="205.5">R49</text>
<text x="271" y="209.9">4.7K</text>
<text x="272" y="205.5">R50</text>
<text x="283.7" y="209.9">4.7K</text>
<text x="284.7" y="205.5">R51</text>
<text x="175.5" y="222">R432</text>
<text x="174" y="236.2">DGND</text>
<text x="331.7" y="383">DRAWN</text>
<text x="332" y="387.3">Muthuvelu.D</text>
<text x="371.2" y="385.6">14 December 2012</text>
<text x="331.5" y="394.2">CHECKED</text>
<text x="331.5" y="399.3">Manju Reddy</text>
<text x="371.2" y="397">14 December 2012</text>
<text x="332.2" y="406.7">ENGINEER</text>
<text x="397.1" y="405.1">SIZE</text>
<text x="407.2" y="405.1">DWG. NO.</text>
<text x="434.9" y="407">&lt;Drawing Number&gt;</text>
<text x="483.9" y="405.4">SHEET</text>
<text x="502.3" y="406.4">12 of 23</text>
<text x="524.1" y="405.1">PROD</text>
<text x="524.6" y="407.7">REV.</text>
<text x="332" y="412.5">Muthuvelu.D</text>
<text x="407.2" y="411.5">FILE</text>
<text x="432.8" y="413.3">CCC_IOP-AM1_REVA.sch</text>
<text x="483.7" y="411.7">SCALE</text>
<text x="501.4" y="413">&lt;Scale&gt;</text>
<text x="523.6" y="412.3">REV_A</text>
</g>
<g font-size="2.2">
<text x="422.9" y="74.7">U41</text>
<text x="109.2" y="99.1">U30</text>
<text x="109.2" y="101.6">MAX3107ETG+</text>
<text x="201.9" y="117.6">U22</text>
</g>
<text font-size="2" x="303" y="96.8">ADG1402BRMZ</text>
<text font-size="1.9" x="292.1" y="120.6">U38</text>
</svg>
